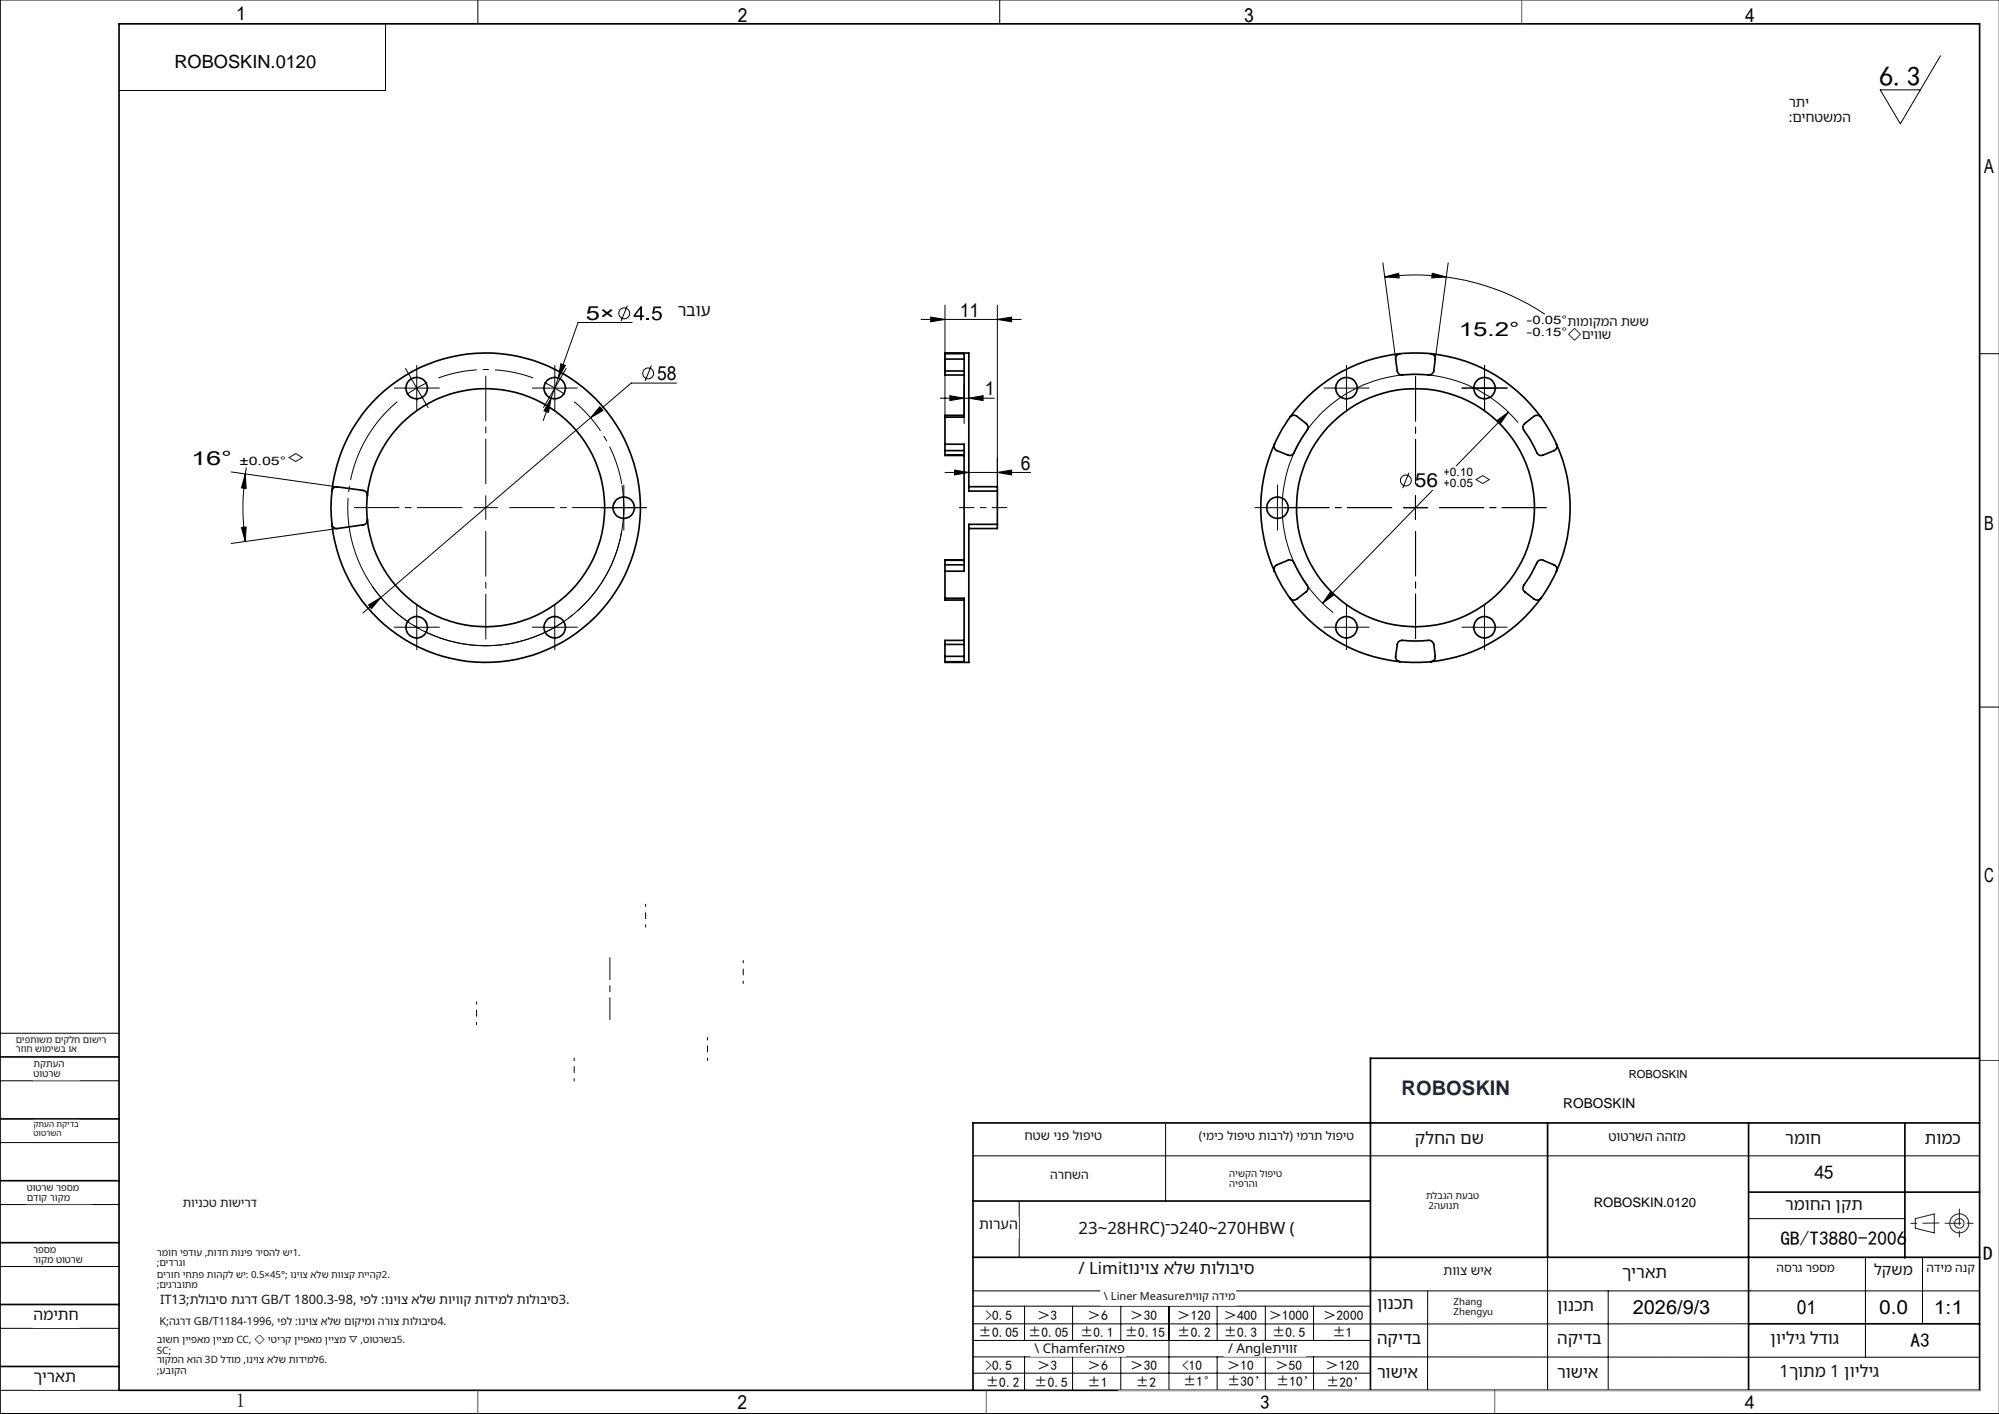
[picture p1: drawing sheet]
<svg xmlns="http://www.w3.org/2000/svg" width="420mm" height="297mm" viewBox="0 0 420 297" stroke-linecap="round" stroke-linejoin="round" font-family="sans-serif">
<g fill="none" stroke="#000" stroke-width=".21">
<path d="M100.4 0v5M210 0v5M420 0h-419.9v297h419.9M81 5v14h-56M407.7 11.7l-8.4 14.3-4.3-7.1h8.5M290.5 55.2l2.7 20.2M290.9 58.2l3-.8 .1 1zM290.9 58.2a49.2 49.2 0 0 1 12.9 0M300.9 57.4l2.9 .8-3 .2zM303.8 58.2a49.7 49.7 0 0 1 20.8 7.8M304.3 55.2l-2.7 20.2M86.3 79.4l1.3 2.1"/>
<path d="M87.6 79v5M116.6 79v5M117.3 79.4l-1.5 4.2M117.8 76.4l1 .4-1.5 2.6zM131.8 64.2l-1.3 3.2M136.8 76.8l-1.3 3.2M149.3 67.7h-27.8l-4.2 11.7M193.5 67.1h21.1M195.5 66.6l3 .5-3 .5zM198.5 64.1v23.1M209.5 67.1l3-.5v1zM209.5 64.1v38.1"/>
<path d="M282.9 79v5M294.6 78.8a28 28 0 0 0-24.1 20 28 28 0 0 0 9.6 29.9M300.1 78.8a28 28 0 0 1 18.8 10M311.9 79v5M415.9 74.3h4.1M48.6 99.1l22.3 3.2M51.5 99.6l.2 3-1-.1zM51.5 99.6l-.1 .9a49.7 49.7 0 0 0 .1 13.2M51.8 98.2l-.3 1.4M85.1 81.5h5M87.6 81.5l-2.2 1.4M87.6 81.5l1.2 2.2"/>
<path d="M89.8 80.4l-2.2 1.1M114.1 81.5h5M115.8 83.6l-1.7 4.8M115.8 83.6l-.5 3-1-.3zM124.1 87.8l-44.1 37.7M126 85.4l.7 .8-2.6 1.6zM142.1 80.5h-9.5l-8.5 7.3M197.6 83.6h11.3M198.5 99.2h18M199.6 83.1l3 .5-3 .5zM200.6 98.7l3 .5-3 .6zM202.6 80.6v8.4"/>
<path d="M203.6 83.6l3-.5v1zM209.5 99.2l3-.5v1.1zM280.4 81.5h5M296 99.3l-1.3 3.2M309.4 81.5h5M314.5 88.4l2.4-1.8-1.7 2.5zM316.9 86.6l-10.9 11.3M50.7 110.8l1-.1-.2 3zM70.9 111l-22.3 3.2M128.6 106.6h5M130.7 101.9a29 29 0 0 1-17.8 31.6 29 29 0 0 1-34.7-10.3M131.1 104.1v5"/>
<path d="M265.9 106.6h5M268.4 104.1v5M294.9 106.6h5M297.4 104.1v5M301 103l-23.1 23.7M77.4 127.1l2.6-1.6-1.9 2.3zM80 125.5l-3.8 3.3M85.1 131.8h5M87.6 129.3v5M114.1 131.8h5M116.6 129.3v5M279.6 124.2l.7 .7-2.4 1.8z"/>
<path d="M280.4 131.8h5M282.9 129.3v5M309.4 131.8h5M311.9 129.3v5M415.9 148.5h4.1M0 217h25M0 227h25M0 240h25M244.9 236v16.3M0 253h25M204.4 242.8h211.5M214.1 252.4v11.8"/>
<path d="M367.4 256h32.8M0 266h25M0 279h25M204.4 271.1h211.5M204.4 278.1h163M204.4 274.4h83.5M215.3 274.4v7.1M225.4 274.4v7.1M235.5 274.4v7.1M245.6 274.4v17.6M255.7 274.4v7.1M265.9 274.4v7.1"/>
<path d="M276 274.4v7.1M300 271.1l-.1 21M325.2 264.1v27.9M337.9 271.1v20.9M391.9 264.1v21M403.9 264.1v14M0 292h25M204.4 285l211.5 .1M204.4 288.4h83.5M204.5 281.5h83.5M215.3 285v7M225.4 285v7"/>
<path d="M235.5 285v7M255.7 285v7M265.9 285v7M276 285v7M287.9 292h128"/>
<circle cx="131.1" cy="65.8" r="1.15"/>
<circle cx="136.2" cy="78.4" r="1.14"/>
<circle cx="295.4" cy="100.9" r="1.14"/>
</g>
<path d="M116.6 81.5l-2.2-1.1M116.6 81.5l2.1 1.3M131.1 106.6l-.1-2.5M131.1 106.6l-.1 2.5" fill="none" stroke="#000" stroke-width=".21" stroke-dasharray="30.5 1.3 1.3 1.3" stroke-linecap="butt"/>
<path d="M112 79.4a29 29 0 0 0-19.9 0M130.6 101.6a29 29 0 0 0-9.9-17.2" fill="none" stroke="#000" stroke-width=".21" stroke-dasharray="30.5 1.3 1.3 1.3" stroke-dashoffset="22.2" stroke-linecap="butt"/>
<path d="M83.5 84.4a29 29 0 0 0 4.1 47.3 29 29 0 0 0 43-20.1" fill="none" stroke="#000" stroke-width=".21" stroke-dasharray="30.5 1.3 1.3 1.3" stroke-dashoffset="10.9" stroke-linecap="butt"/>
<g fill="none" stroke="#191924" stroke-width=".21">
<path d="M402.4 256l4-1v4l-4-1z"/>
<circle cx="411.7" cy="257" r="1"/>
<circle cx="411.7" cy="257" r="2"/>
</g>
<path d="M211.6 106.6h-10" fill="none" stroke="#000" stroke-width=".21" stroke-dasharray="30.5 1.3 1.3 1.3" stroke-dashoffset="27.4"/>
<g fill="none" stroke="#000" stroke-width=".21" stroke-dasharray="30.5 1.3 1.3 1.3">
<path d="M86.3 79.3l-1.1-1.9M87.6 79v-2.2M116.6 79v-2.2M117.8 79.3l1.1-1.9M282.9 79v-2.2M311.9 79v-2.2M85.1 81.5h-2.3M87.6 84v2.3M88.8 83.7l1.1 1.9M90.1 81.5h2.2M114.1 81.5h-2.3M115.3 83.7l-1.1 1.9"/>
<path d="M116.6 84v2.3M116.6 81.5l1.2-2.2M116.6 81.5l-1.3 2.2M119.1 81.5h2.2M280.4 81.5h-2.2M282.9 84v2.3M285.4 81.5h2.3M309.4 81.5h-2.2M311.9 84v2.3M314.4 81.5h2.3M102.1 106.6v-2.5M102.1 106.6h-2.5"/>
<path d="M102.1 106.6v2.5M102.1 106.6h2.5M128.6 106.6h-2.3M131.1 104.1v-2.2M131.1 109.1v2.3M131.1 106.6h2.5M131.1 106.6h-2.5M133.6 106.6h2.2M265.9 106.6h-2.2M268.4 104.1v-2.2M268.4 109.1v2.3M270.9 106.6h2.3"/>
<path d="M85.1 131.7h-2.3M87.6 129.2v-2.2M87.6 134.2v2.3M90.1 131.7h2.2M114.1 131.7h-2.3M116.6 129.2v-2.2M116.6 134.2v2.3M119.1 131.7h2.2M280.4 131.7h-2.2M282.9 129.2v-2.2M282.9 134.2v2.3M285.4 131.7h2.3"/>
<path d="M309.4 131.7h-2.2M311.9 129.2v-2.2M311.9 134.2v2.3M314.4 131.7h2.3"/>
</g>
<path d="M97.1 106.6h-22.6M102.1 101.6v-22.6M102.1 111.6v22.6M107.1 106.6h22.6M292.4 106.6h-22.5M297.4 101.6v-22.5M297.4 111.6v22.5M302.4 106.6h22.5" fill="none" stroke="#000" stroke-width=".21" stroke-dasharray="30.5 1.3 1.3 1.3" stroke-dashoffset="21.1"/>
<path d="M128.1 201.2v13" fill="none" stroke="#000" stroke-width=".21" stroke-dasharray="30.5 1.3 1.3 1.3" stroke-dashoffset="25.9"/>
<path d="M135.6 194.7v-4.8M100.1 215.2v-4.8M156.2 206.6v-4.9M120.6 227.1v-4.8M148.6 222.7v-4.8" fill="none" stroke="#000" stroke-width=".21" stroke-dasharray="30.5 1.3 1.3 1.3" stroke-dashoffset="30"/>
<g fill="none" stroke="#000" stroke-width=".35">
<path d="M25 5h390.9v287h-390.9zM198.5 74.3h4.1v13.3h-4.1M198.5 74.3v-.1h5.1v28.9h5.9M198.5 74.3v1.1M198.5 77.9v.9h4.1M198.5 75.4v2.5M198.5 75.4h4.1M198.5 77.9h4.1M294.1 74.3a1.03 1.03 0 0 0-.9 1.1l.4 2.5a.97 .97 0 0 0 1 .9l2.1-.2 3.4 .2a1.04 1.04 0 0 0 1.1-.9l.4-2.5a1.03 1.03 0 0 0-.9-1.1M294.1 74.3l2.5-.1 4.1 .1M294.1 74.3a32.4 32.4 0 0 0-23.1 13.3M300.7 74.3a32.6 32.6 0 0 1 23.1 13.3"/>
<path d="M198.5 87.6v5.7M198.5 93.3h4.1v26.7h-4.1M198.5 93.3v1.3M198.5 95.6l4.1 .1M198.5 94.6h4.1M198.5 95.6h4.1M198.5 94.6v1M202.6 87.2h-4.1v.4M267.8 93.3a32.4 32.4 0 0 0 0 26.7M271 87.6a1.04 1.04 0 0 1 1.5-.2l1.9 1.6a.99 .99 0 0 1 .2 1.3l-1.8 2.9-.9 1.9a.97 .97 0 0 1-1.3 .5l-2.3-1a1.05 1.05 0 0 1-.5-1.3M271 87.6a29.7 29.7 0 0 0-3.2 5.7M323.8 87.6a1.07 1.07 0 0 0-1.5-.2l-1.9 1.6a.99 .99 0 0 0-.3 1.3l1.6 2.3 1.2 2.5a1 1 0 0 0 1.3 .5l2.3-1a.98 .98 0 0 0 .5-1.3"/>
<path d="M323.8 87.6a32.3 32.3 0 0 1 3.2 5.7M327 93.3a32.4 32.4 0 0 1 0 26.7M69.7 103.1a.97 .97 0 0 1 1.2-.8l5.4 .7a1.03 1.03 0 0 1 .9 1.1M69.7 103.1a28.9 28.9 0 0 0 0 7M69.7 103.1a32.5 32.5 0 0 1 48.6-24.6 32.5 32.5 0 0 1 2.9 54.4 32.5 32.5 0 0 1-50.9-19.3l-.6-3.5M77.2 109.1a.97 .97 0 0 1-.9 1.1l-5.4 .8a1.03 1.03 0 0 1-1.2-.9M77.2 104.1l-.2 1.9 .2 3.1M77.2 104.1a25 25 0 0 1 37.2-19.2 25 25 0 0 1 2.5 41.8 25 25 0 0 1-39.2-14.5l-.5-3.1M198.5 120v5.7M198.5 118.6v1.4M198.5 118.6h4.1M198.5 117.7h4.1"/>
<path d="M202.6 117.6h-4.1v1M203.6 102.2h5.9v.9M209.5 110.1h-5.9v29h-5.1v-.1M209.5 103.1v7M209.5 110.1v.9h-5.9M267.8 120a1.05 1.05 0 0 1 .5-1.4l2.3-.9a.97 .97 0 0 1 1.3 .5l.9 1.8 1.8 2.9a.99 .99 0 0 1-.2 1.4l-1.9 1.5a.99 .99 0 0 1-1.5-.1M267.8 120a29.7 29.7 0 0 0 3.2 5.7M327 120a.98 .98 0 0 0-.5-1.4l-2.3-.9a1 1 0 0 0-1.3 .5l-1.2 2.4-1.6 2.3a.99 .99 0 0 0 .3 1.4l1.9 1.5a1.02 1.02 0 0 0 1.5-.1M327 120a32.3 32.3 0 0 1-3.2 5.7M198.5 125.7h4.1v13.3h-4.1M198.5 125.7v.3h4.1M198.5 137.9v1.1"/>
<path d="M198.5 135.4v2.5M198.5 137.9h4.1M198.5 135.4h4.1M202.6 134.5h-4.1v.9M271 125.7a32.7 32.7 0 0 0 23.1 13.3M294.1 139a1.03 1.03 0 0 1-.9-1.1l.4-2.5a.97 .97 0 0 1 1-.9l2.8 .2 2.7-.2a1.04 1.04 0 0 1 1.1 .9l.4 2.5a1.03 1.03 0 0 1-.9 1.1M294.1 139l2.5 .1 4.1-.1M323.8 125.7a32.9 32.9 0 0 1-23.1 13.3M0 222h25M0 235h25M325.2 235.9v28.2M367.4 235.9v56.1"/>
<path d="M400.2 235.9v28.3M415.9 235.9h-211.5v56.1M415.9 222.3h-128v69.7M0 248h25M204.4 252.3h83.5M367.4 250.4h48.5M0 261h25M0 274h25M204.4 264.1h211.5M367.4 278.1h48.5M0 287h25"/>
<circle cx="87.5" cy="81.5" r="2.26"/>
<circle cx="116.6" cy="81.5" r="2.25"/>
<circle cx="282.9" cy="81.5" r="2.25"/>
<circle cx="311.9" cy="81.5" r="2.25"/>
<circle cx="131.1" cy="106.6" r="2.25"/>
<circle cx="268.4" cy="106.6" r="2.25"/>
<circle cx="297.4" cy="106.6" r="25"/>
<circle cx="87.5" cy="131.8" r="2.26"/>
<circle cx="116.6" cy="131.8" r="2.25"/>
<circle cx="282.9" cy="131.8" r="2.25"/>
<circle cx="311.9" cy="131.8" r="2.25"/>
</g>
<path d="M407.4 256.9l-5.9 .1M408.7 256.9h6M411.7 253.9v6" fill="none" stroke="#191924" stroke-width=".21" stroke-dasharray="6.3 1.3 1.3 1.3" stroke-dashoffset="3"/>
<path d="M235 292h180.9" fill="none" stroke="#c0c0c0" stroke-width=".21"/>
<path d="M319.7 0v5M415.9 222.7h4.1M100.4 292v5M207.2 292v5M314 292v5" fill="none" stroke="#00f" stroke-width=".21"/>
<path d="M406.4 255h.1" fill="none" stroke="#0ff" stroke-width=".21"/>
<g fill="#000">
<path d="M51.5 99.6l.2 3-1-.1zM50.7 110.8l1-.1-.2 3zM77.4 127.1l.7 .7 1.9-2.3zM126 85.4l-1.9 2.4 2.6-1.6zM115.8 83.6l-1.5 2.7 1 .3zM117.8 76.4l-.5 3 1.5-2.6zM279.6 124.2l-1.7 2.5 2.4-1.8zM314.5 88.4l.7 .7 1.7-2.5zM300.9 57.4l2.9 .8-3 .2zM290.9 58.2l3-.8 .1 1z"/>
<path d="M209.5 99.2l3-.5v1.1zM200.6 98.7l3 .5-3 .6zM203.6 83.6l3-.5v1zM199.6 83.1l3 .5-3 .5zM209.5 67.1l3-.5v1zM195.5 66.6l3 .5-3 .5z"/>
</g>
<g fill="#fff" stroke="#fff" stroke-width=".35">
<path d="M36.7 9.6h31v5.9h-31z"/>
<path d="M334.9 250.2h22.4v4.3h-22.4z"/>
<path d="M133.1 62.9h16.3v5.7h-16.3z"/>
<path d="M329.3 66.2h20.4v5.7h-20.4z"/>
<path d="M38.4 251.5h15.6v4.8h-15.6z"/>
<path d="M32.9 262.1h31.5v4.2h-31.5z"/>
<path d="M32.9 266.8h56v4.3h-56z"/>
<path d="M32.9 271.6h87.5v4.2h-87.5z"/>
<path d="M32.9 276.3h61.5v4.3h-61.5z"/>
<path d="M32.9 280.4h54.1v4.4h-54.1z"/>
<path d="M32.9 284.6h37v4.5h-37z"/>
<path d="M375.8 20.2h17.5v6h-17.5z"/>
<path d="M5.6 248.5h13.6v4.3h-13.6z"/>
<path d="M7 274.5h9.6v4.3h-9.6z"/>
<path d="M7 287.5h9.6v4.3h-9.6z"/>
<path d="M7 261.5h10.9v4.2h-10.9z"/>
<path d="M3.3 217.4h19.1v4.2h-19.1z"/>
<path d="M7 235.4h9.6v4.2h-9.6z"/>
<path d="M7.1 222.5h9.5v4.2h-9.5z"/>
<path d="M299.6 250.2h14.3v4.3h-14.3z"/>
<path d="M404.4 237.3h8.2v4.2h-8.2z"/>
<path d="M215.3 237.3h16.3v4.2h-16.3z"/>
<path d="M251.9 237.3h32.6v4.2h-32.6z"/>
<path d="M205.7 255.8h8.2v4.2h-8.2z"/>
<path d="M220.6 245.5h8.2v4.3h-8.2z"/>
<path d="M258.3 245.5h16.3v4.3h-16.3z"/>
<path d="M226.6 256.2h48.9v4.3h-48.9z"/>
<path d="M375.1 237.3h16.3v4.3h-16.3z"/>
<path d="M337.9 237.3h16.3v4.3h-16.3z"/>
<path d="M342.2 224.2h50.8v4.4h-50.8z"/>
<path d="M297.3 237.3h16.3v4.2h-16.3z"/>
<path d="M404.8 265.2h10.2v4.2h-10.2z"/>
<path d="M393.7 265.2h8.2v4.2h-8.2z"/>
<path d="M289.3 272h10.2v4.2h-10.2z"/>
<path d="M303.3 265.5h10.2v4.2h-10.2z"/>
<path d="M289.3 279.5h10.2v4.2h-10.2z"/>
<path d="M327.2 286.5h10.2v4.3h-10.2z"/>
<path d="M373 286.3h36.6v4.2h-36.6z"/>
<path d="M327.2 279.4h10.2v4.2h-10.2z"/>
<path d="M373.2 265.2h12.3v4.2h-12.3z"/>
<path d="M289.3 286.6h10.2v4.2h-10.2z"/>
<path d="M305.4 272.5h12.2v4.3h-12.2z"/>
<path d="M231.3 271.1h28.3v3h-28.3z"/>
<path d="M216.6 281.9h19.8v2.9h-19.8z"/>
<path d="M257.3 281.9h16.9v2.9h-16.9z"/>
<path d="M225.7 264.7h39.5v5.2h-39.5z"/>
<path d="M372 279.5h16.3v4.2h-16.3z"/>
<path d="M340.8 265.5h10.2v4.2h-10.2z"/>
<path d="M327.2 272.5h10.2v4.3h-10.2z"/>
<path d="M375.1 251.4h16.3v4.2h-16.3z"/>
<path d="M328.5 229.2h78.3v4.4h-78.3z"/>
<path d="M342.2 223.6h51.5v3.6h-51.5z"/>
</g>
<text font-size="5.8" x="394.8" y="18">6.3</text>
<text font-size="4.3" x="133.1" y="67.3">4.5</text>
<text font-size="4.2" fill="#1f2633" x="294.5" y="230">ROBOSKIN</text>
<g font-size="4.1">
<text x="49.6" y="4.3">1</text>
<text x="155.1" y="4.6">2</text>
<text x="261.4" y="4.6">3</text>
<text x="366.6" y="4.6">4</text>
<text x="416.9" y="36.3">A</text>
<text x="123.1" y="67.3">5×</text>
<text x="201.7" y="66.5">11</text>
<text x="306.5" y="70.5">15.2°</text>
<text x="138.1" y="79.9">58</text>
<text x="206.9" y="83">1</text>
<text x="40.1" y="97.6">16°</text>
<text x="60.1" y="97.6">◇</text>
<text x="214.5" y="98.7">6</text>
<text x="297.3" y="102.4">56</text>
<text x="309.5" y="102.4">◇</text>
<text x="416.9" y="111.3">B</text>
<text x="416.9" y="185.3">C</text>
<text x="381.2" y="247.7">45</text>
<text x="374.1" y="261.4">GB/T3880-2006</text>
<text x="416.7" y="264.6">D</text>
<text x="343.1" y="276">2026/9/3</text>
<text x="377.5" y="276">01</text>
<text x="394.8" y="276">0.0</text>
<text x="406.3" y="276">1:1</text>
<text x="401.4" y="283">A3</text>
<text x="49.6" y="295.6">1</text>
<text x="154.9" y="296">2</text>
<text x="264.7" y="296">3</text>
<text x="366.6" y="296">4</text>
</g>
<text font-size="3.8" x="36.7" y="14.2">ROBOSKIN.0120</text>
<g font-size="3.5" fill="#111">
<text x="142.4" y="66.3">רבוע</text>
<text x="297.3" y="240.2">קלחה םש</text>
<text x="375.1" y="240.2">רמוח</text>
<text x="404.4" y="240.2">תומכ</text>
<text x="375.1" y="254.2">רמוחה ןקת</text>
<text x="226.6" y="259.1">23~28HRC(־כ240~270HBW )</text>
<text x="226.6" y="267.6">/ Limitוניוצ אלש תולוביס</text>
<text x="340.8" y="268.4">ךיראת</text>
<text x="289.3" y="274.9">ןונכת</text>
<text x="327.2" y="275.4">ןונכת</text>
<text x="289.3" y="282.4">הקידב</text>
<text x="327.2" y="282.3">הקידב</text>
<text x="372" y="282.4">ןויליג לדוג</text>
<text x="289.3" y="289.5">רושיא</text>
<text x="327.2" y="289.4">רושיא</text>
<text x="373.9" y="289.2">1ךותמ 1 ןויליג</text>
</g>
<g font-size="3.3" fill="#111">
<text x="7" y="277.2">המיתח</text>
<text x="7" y="290.3">ךיראת</text>
</g>
<text font-size="3.2" fill="#111" x="393.7" y="267.8">לקשמ</text>
<text font-size="3" fill="#111" x="205.7" y="258.2">תורעה</text>
<g font-size="2.9" fill="#111">
<text x="375.8" y="22.5">רתי</text>
<text x="375.8" y="25.6">:</text>
<text x="376.6" y="25.6">םיחטשמה</text>
</g>
<text font-size="2.9" x="328.5" y="232.7">ROBOSKIN</text>
<g font-size="2.8" fill="#111">
<text x="337.9" y="239.6">טוטרשה ההזמ</text>
<text x="217.4" y="284.1">\ Chamferהזאפ</text>
<text x="258" y="284.2">/ Angleתיווז</text>
</g>
<g font-size="2.8">
<text x="334.9" y="253.6">ROBOSKIN.0120</text>
<text x="205.6" y="280.8">±0.05</text>
<text x="207" y="277.2">&gt;0.5</text>
<text x="216" y="280.8">±0.05</text>
<text x="217.9" y="277.2">＞3</text>
<text x="227" y="280.8">±0.1</text>
<text x="228.5" y="277.2">＞6</text>
<text x="236.3" y="280.8">±0.15</text>
<text x="237.5" y="277.2">＞30</text>
<text x="247.4" y="280.8">±0.2</text>
<text x="247.4" y="277.2">＞120</text>
<text x="257.1" y="280.8">±0.3</text>
<text x="257.1" y="277.2">＞400</text>
<text x="266.6" y="277.2">＞1000</text>
<text x="267.3" y="280.8">±0.5</text>
<text x="278" y="277.2">＞2000</text>
<text x="279.9" y="280.8">±1</text>
<text x="207" y="287.8">&gt;0.5</text>
<text x="217.9" y="287.8">＞3</text>
<text x="228.5" y="287.8">＞6</text>
<text x="237.5" y="287.8">＞30</text>
<text x="248.4" y="287.8">&lt;10</text>
<text x="257.8" y="287.8">＞10</text>
<text x="268" y="287.8">＞50</text>
<text x="278.5" y="287.8">＞120</text>
<text x="207.1" y="291.3">±0.2</text>
<text x="217.3" y="291.3">±0.5</text>
<text x="228.5" y="291.3">±1</text>
<text x="238.7" y="291.3">±2</text>
<text x="248.6" y="291.1">±1°</text>
<text x="257.8" y="291.1">±30’</text>
<text x="268.1" y="291.1">±10’</text>
<text x="278.6" y="291.2">±20’</text>
</g>
<g font-size="2.7" fill="#111">
<text x="329.3" y="71.3">◇םיווש</text>
<text x="329.3" y="68.4">תומוקמה תשש</text>
<text x="303.3" y="267.7">תווצ שיא</text>
<text x="33.6" y="273.8">IT13;תלוביס תגרד GB/T 1800.3-98, יפל :וניוצ אלש תויווק תודימל תולוביס3.</text>
</g>
<g font-size="2.6" fill="#111">
<text x="215.3" y="239.5">חטש ינפ לופיט</text>
<text x="220.6" y="247.6">הרחשה</text>
<text x="38.4" y="253.6">תוינכט תושירד</text>
</g>
<g font-size="2.5" fill="#111">
<text x="251.9" y="239.4">)ימיכ לופיט תוברל( ימרת לופיט</text>
<text x="373.2" y="267.3">הסרג רפסמ</text>
<text x="404.8" y="267.3">הדימ הנק</text>
</g>
<g font-size="2.4">
<text x="320.8" y="68.1">-0.05°</text>
<text x="320.8" y="70.5">-0.15°</text>
<text x="50.3" y="97.6">±0.05°</text>
<text x="303.4" y="99.9">+0.10</text>
<text x="303.4" y="102.4">+0.05</text>
</g>
<text font-size="2.3" x="342.2" y="226.5">ROBOSKIN</text>
<g font-size="2.3" fill="#111">
<text x="231.9" y="273">\ Liner Measureתיווק הדימ</text>
<text x="33.5" y="278.2">K;הגרד GB/T1184-1996, יפל :וניוצ אלש םוקימו הרוצ תולוביס4.</text>
</g>
<g font-size="2.1" fill="#111">
<text x="32.9" y="286.4">רוקמה אוה 3D לדומ ,וניוצ אלש תודימל6.</text>
<text x="32.9" y="284.4">SC;</text>
<text x="32.9" y="282.1">בושח ןייפאמ ןייצמ CC, ◇ יטירק ןייפאמ ןייצמ ▽ ,טוטרשב5.</text>
<text x="32.9" y="288.6">;</text>
<text x="33.5" y="288.6">עבוקה</text>
</g>
<g font-size="2" fill="#111">
<text x="3.3" y="219">םיפתושמ םיקלח םושיר</text>
<text x="3.3" y="221">רזוח שומישב וא</text>
<text x="7.1" y="224.2">תקתעה</text>
<text x="7.1" y="226.3">טוטרש</text>
<text x="5.6" y="250.2">טוטרש רפסמ</text>
<text x="258.3" y="247.2">הישקה לופיט</text>
<text x="258.3" y="249.3">היפרהו</text>
<text x="299.6" y="251.9">תלבגה תעבט</text>
<text x="5.6" y="252.3">םדוק רוקמ</text>
<text x="300.2" y="254">2העונת</text>
<text x="7" y="263.1">רפסמ</text>
<text x="32.9" y="263.7">רמוח יפדוע ,תודח תוניפ ריסהל שי1.</text>
<text x="7" y="265.3">רוקמ טוטרש</text>
<text x="32.9" y="268.5">םירוח יחתפ תוהקל שי: 0.5×45°; וניוצ אלש תווצק תייהק2.</text>
<text x="32.9" y="265.9">;</text>
<text x="33.5" y="265.9">םידרגו</text>
<text x="32.9" y="270.6">;</text>
<text x="33.5" y="270.6">םיגרבותמ</text>
<text x="305.4" y="274.2">Zhang</text>
<text x="305.4" y="276.3">Zhengyu</text>
</g>
<g font-size="1.7" fill="#111">
<text x="7" y="238.6">טוטרשה</text>
<text x="7" y="236.8">קתעה תקידב</text>
</g>
</svg>
